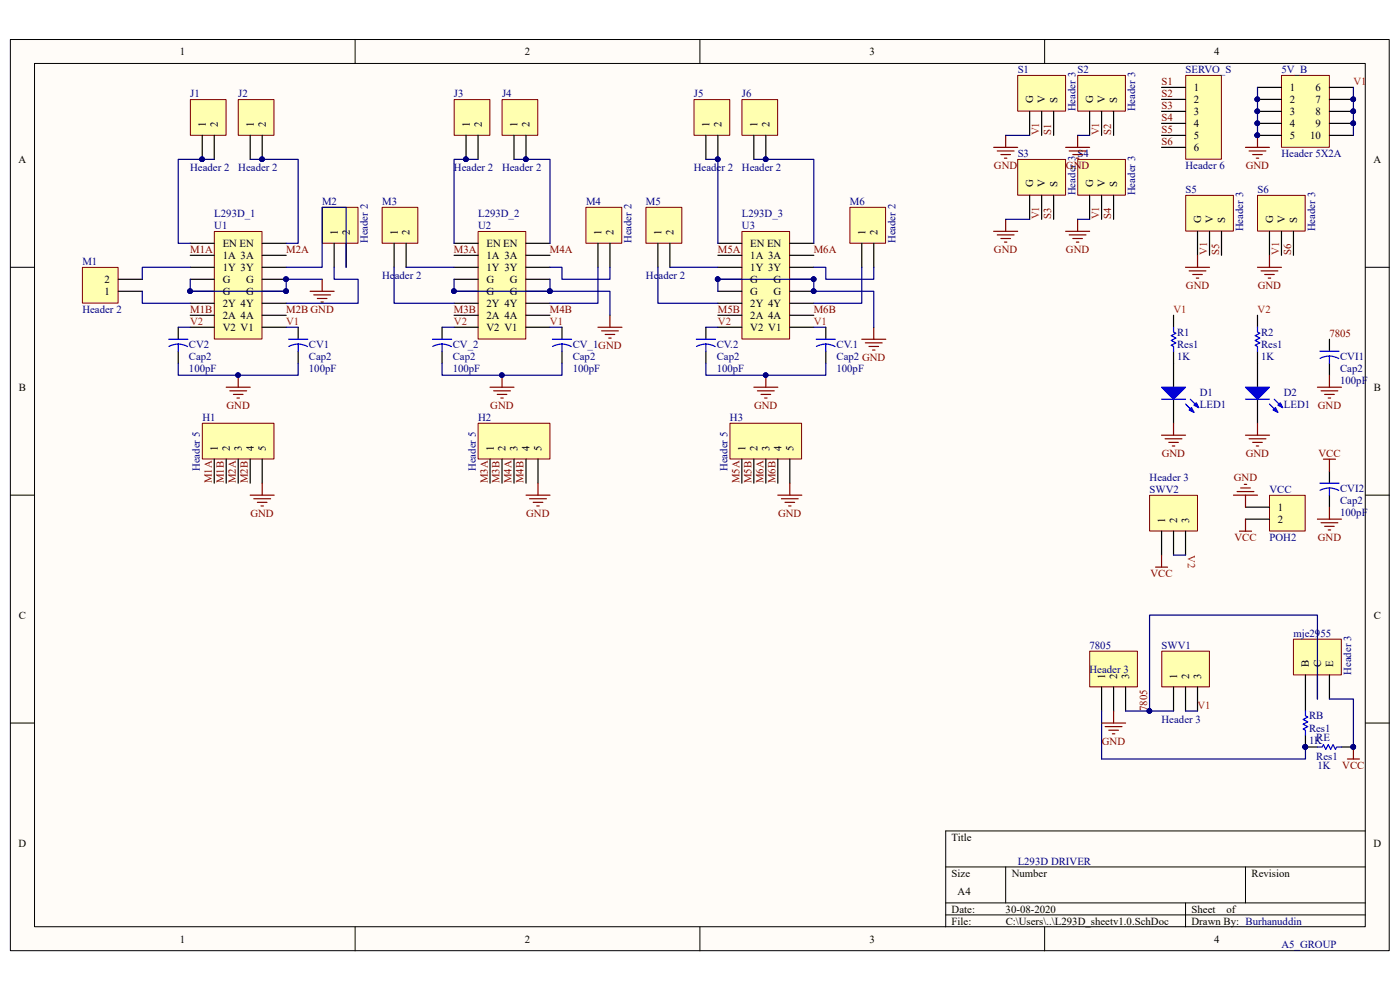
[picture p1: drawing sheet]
<svg xmlns="http://www.w3.org/2000/svg" width="297mm" height="210mm" viewBox="0 0 297 210" stroke-linecap="round" stroke-linejoin="round" font-family="sans-serif">
<path d="M2.2 8.4h292.5v193.3h-292.5z" fill="#fffcf8"/>
<path d="M2.2 8.4h292.5v193.3h-292.5z" fill="none" stroke="#000" stroke-width=".21"/>
<path d="M7.4 13.5h282.2v183.1h-282.2z" fill="#fffcf8"/>
<g fill="none" stroke="#000" stroke-width=".21">
<path d="M7.3 13.5h282.3v183.1h-282.3zM75.3 8.4v5.1M148.5 8.4v5.1M221.6 8.4v5.1M2.2 56.7h5.1M289.7 56.7h5.1M2.2 105h5.1M289.7 105h5.1M2.2 153.4h5.1M289.7 153.4h5.1M289.7 176.3h-89.1v20.3M75.3 196.6v5.1"/>
<path d="M148.5 196.6v5.1M200.6 183.9h89.1M200.6 191.5h89.1M200.6 194.1h89.1M213.4 183.9v7.6M221.6 196.6v5.1M251.5 191.5v5.1M264.2 183.9v7.6"/>
</g>
<path d="M45.5 49.1h10.1v22.8h-10.1z" fill="#ffffb0"/>
<path d="M45.5 49.1h10.1v22.8h-10.1z" fill="none" stroke="#800000" stroke-width=".21"/>
<g fill="none" stroke="#000" stroke-width=".25">
<path d="M40.4 51.6h5.1M40.4 54.2h5.1M40.4 56.7h5.1M40.4 59.2h5.1M55.6 51.6h5.1M55.6 54.2h5.1M55.6 56.7h5.1M55.6 59.2h5.1M40.4 61.8h5.1M40.4 64.3h5.1M40.4 66.9h5.1M40.4 69.4h5.1"/>
<path d="M55.6 61.8h5.1M55.6 64.3h5.1M55.6 66.9h5.1M55.6 69.4h5.1M249 77.1v5M249 84.7v5.1"/>
</g>
<g fill="#000080" stroke="#000080" stroke-width=".21">
<circle cx="40.3" cy="61.8" r=".49"/>
<circle cx="60.7" cy="59.2" r=".49"/>
<circle cx="60.7" cy="61.8" r=".49"/>
</g>
<path d="M246.4 82.1h5.1l-2.5 2.6z" fill="#00f"/>
<path d="M246.4 82.1h5.1l-2.5 2.6zM251.5 85.7l1.8 1.8M252.5 84.7l1.8 1.8" fill="none" stroke="#00f" stroke-width=".25"/>
<path d="M252.3 87l.5-.5 .5 1z" fill="#00f"/>
<path d="M252.3 87l.5-.5 .5 1z" fill="none" stroke="#00f" stroke-width=".25"/>
<path d="M253.8 85.5l.5 1-1-.5z" fill="#00f"/>
<path d="M246.4 84.7h5.1M253.8 85.5l.5 1-1-.5z" fill="none" stroke="#00f" stroke-width=".25"/>
<path d="M266.8 77.1v5M266.8 84.7v5.1" fill="none" stroke="#000" stroke-width=".25"/>
<path d="M264.2 82.1h5.1l-2.5 2.6z" fill="#00f"/>
<path d="M264.2 82.1h5.1l-2.5 2.6zM269.3 85.7l1.8 1.8M270.3 84.7l1.8 1.8" fill="none" stroke="#00f" stroke-width=".25"/>
<path d="M270.1 87l.5-.5 .5 1z" fill="#00f"/>
<path d="M270.1 87l.5-.5 .5 1z" fill="none" stroke="#00f" stroke-width=".25"/>
<path d="M271.1 86l.5-.5 .5 1z" fill="#00f"/>
<path d="M249 69.4v1l.5 .3-1 .5 1 .5-1 .5 1 .5-1 .5 .5 .3v1M266.8 69.4v1l.5 .3-1 .5 1 .5-1 .5 1 .5-1 .5 .5 .3v1M264.2 84.7h5.1M271.1 86l.5-.5 .5 1zM280 102.5h4.1M282 103.5l.9 .1 1.1 .4M282 103.5l-.8 .1-1.1 .4M282 103.5v1.5" fill="none" stroke="#00f" stroke-width=".25"/>
<path d="M249 66.9v2.5M249 74.5v2.6M266.8 66.9v2.5M266.8 74.5v2.6M282 100v2.5M282 105v2.6" fill="none" stroke="#000" stroke-width=".25"/>
<path d="M101.5 49.1h10v22.8h-10z" fill="#ffffb0"/>
<path d="M101.4 49.1h10.1v22.8h-10.1z" fill="none" stroke="#800000" stroke-width=".21"/>
<g fill="none" stroke="#000" stroke-width=".25">
<path d="M96.3 51.6h5.1M96.3 54.2h5.1M96.3 56.7h5.1M96.3 59.2h5.1M111.6 51.6h5.1M111.6 54.2h5.1M111.6 56.7h5.1M111.6 59.2h5.1M96.3 61.8h5.1M96.3 64.3h5.1M96.3 66.9h5.1M96.3 69.4h5.1"/>
<path d="M111.6 61.8h5.1M111.6 64.3h5.1M111.6 66.9h5.1M111.6 69.4h5.1"/>
</g>
<g fill="#000080" stroke="#000080" stroke-width=".21">
<circle cx="96.3" cy="61.8" r=".49"/>
<circle cx="116.6" cy="61.8" r=".49"/>
</g>
<path d="M157.4 49.1h10.1v22.8h-10.1z" fill="#ffffb0"/>
<path d="M157.4 49.1h10.1v22.8h-10.1z" fill="none" stroke="#800000" stroke-width=".21"/>
<g fill="none" stroke="#000" stroke-width=".25">
<path d="M152.3 51.6h5.1M152.3 54.2h5.1M152.3 56.7h5.1M152.3 59.2h5.1M167.6 51.6h5M167.6 54.2h5M167.6 56.7h5M167.6 59.2h5M152.3 61.8h5.1M152.3 64.3h5.1M152.3 66.9h5.1M152.3 69.4h5.1"/>
<path d="M167.6 61.8h5M167.6 64.3h5M167.6 66.9h5M167.6 69.4h5"/>
</g>
<g fill="#000080" stroke="#000080" stroke-width=".21">
<circle cx="152.3" cy="59.2" r=".49"/>
<circle cx="172.6" cy="59.2" r=".49"/>
<circle cx="172.6" cy="61.8" r=".49"/>
</g>
<path d="M269.4 105.1h7.5v7.5h-7.5z" fill="#ffffb0"/>
<path d="M269.3 105.1h7.6v7.5h-7.6z" fill="none" stroke="#800000" stroke-width=".21"/>
<g fill="none" stroke="#000" stroke-width=".25">
<path d="M37.8 69.4v2.6M37.8 74.5v2.6M63.3 69.4v2.6M63.3 74.5v2.6M93.8 69.4v2.6M93.8 74.5v2.6M119.2 69.4v2.6M119.2 74.5v2.6M149.8 69.4v2.6M149.8 74.5v2.6M175.2 69.4v2.6M175.2 74.5v2.6"/>
<path d="M282 72v2.5M282 77.1v2.5M264.2 107.6h5.1M264.2 110.1h5.1"/>
</g>
<g fill="none" stroke="#00f" stroke-width=".25">
<path d="M35.8 72h4.1M37.8 73v1.5M37.8 73l1.2 .2 .8 .3M37.8 73l-.8 .1-1.2 .4M61.2 72h4.1M63.3 73v1.5M63.3 73l1.2 .2 .7 .3M63.3 73l-.9 .1-1.1 .4M91.7 72h4.1M93.8 73v1.5M93.8 73l1.2 .2 .8 .3M93.8 73l-.9 .1-1.1 .4"/>
<path d="M117.2 72h4.1M119.2 73v1.5M119.2 73l1.2 .2 .8 .3M119.2 73l-.8 .1-1.2 .4M147.7 72h4.1M147.8 73.5l1.1-.4 .9-.1 1.2 .2 .7 .3M149.8 73v1.5M173.2 72h4M175.2 73l1.2 .2 .8 .3M175.2 73l-.8 .1-1.2 .4M175.2 73v1.5M280 74.5h4.1"/>
<path d="M282 75.5l.9 .1 1.1 .5M282 75.5l-.8 .1-1.1 .4M282 75.5v1.6"/>
</g>
<path d="M43 89.8h15.1v7.6h-15.1z" fill="#ffffb0"/>
<path d="M42.9 89.8h15.2v7.6h-15.2z" fill="none" stroke="#800000" stroke-width=".21"/>
<path d="M45.5 97.4v5.1M48 97.4v5.1M50.5 97.4v5.1M53.1 97.4v5.1M55.6 97.4v5.1" fill="none" stroke="#000" stroke-width=".25"/>
<path d="M101.5 89.8h15.2v7.6h-15.2z" fill="#ffffb0"/>
<path d="M101.4 89.8h15.3v7.6h-15.3z" fill="none" stroke="#800000" stroke-width=".21"/>
<path d="M104 97.4v5.1M106.5 97.4v5.1M109 97.4v5.1M111.6 97.4v5.1M114.1 97.4v5.1" fill="none" stroke="#000" stroke-width=".25"/>
<path d="M154.9 89.8h15.2v7.6h-15.2z" fill="#ffffb0"/>
<path d="M154.9 89.8h15.2v7.6h-15.2z" fill="none" stroke="#800000" stroke-width=".21"/>
<path d="M157.4 97.4v5.1M159.9 97.4v5.1M162.5 97.4v5.1M165 97.4v5.1M167.6 97.4v5.1" fill="none" stroke="#000" stroke-width=".25"/>
<path d="M17.5 56.8h7.6v7.5h-7.6z" fill="#ffffb0"/>
<path d="M17.5 56.7h7.6v7.6h-7.6z" fill="none" stroke="#800000" stroke-width=".21"/>
<path d="M25.1 59.2h5.1M25.1 61.8h5.1" fill="none" stroke="#000" stroke-width=".25"/>
<path d="M68.4 44h7.5v7.6h-7.5z" fill="#ffffb0"/>
<path d="M68.4 44h7.5v7.6h-7.5z" fill="none" stroke="#800000" stroke-width=".21"/>
<path d="M70.9 51.6v5.1M73.4 51.6v5.1" fill="none" stroke="#000" stroke-width=".25"/>
<path d="M81.1 44h7.5v7.6h-7.5z" fill="#ffffb0"/>
<path d="M81.1 44h7.5v7.6h-7.5z" fill="none" stroke="#800000" stroke-width=".21"/>
<path d="M83.6 51.6v5.1M86.2 51.6v5.1" fill="none" stroke="#000" stroke-width=".25"/>
<path d="M124.3 44h7.6v7.6h-7.6z" fill="#ffffb0"/>
<path d="M124.3 44h7.6v7.6h-7.6z" fill="none" stroke="#800000" stroke-width=".21"/>
<path d="M126.9 51.6v5.1M129.4 51.6v5.1" fill="none" stroke="#000" stroke-width=".25"/>
<path d="M137.1 44h7.6v7.6h-7.6z" fill="#ffffb0"/>
<path d="M137 44h7.7v7.6h-7.7z" fill="none" stroke="#800000" stroke-width=".21"/>
<path d="M139.6 51.6v5.1M142.1 51.6v5.1" fill="none" stroke="#000" stroke-width=".25"/>
<path d="M180.3 44h7.6v7.6h-7.6z" fill="#ffffb0"/>
<path d="M180.3 44h7.6v7.6h-7.6z" fill="none" stroke="#800000" stroke-width=".21"/>
<path d="M182.8 51.6v5.1M185.4 51.6v5.1" fill="none" stroke="#000" stroke-width=".25"/>
<path d="M231.2 138.2h10.1v7.5h-10.1z" fill="#ffffb0"/>
<path d="M231.2 138.1h10.1v7.6h-10.1z" fill="none" stroke="#800000" stroke-width=".21"/>
<path d="M233.7 145.7v5.1M236.2 145.7v5.1M238.8 145.7v5.1" fill="none" stroke="#000" stroke-width=".25"/>
<path d="M246.5 138.2h10.1v7.5h-10.1z" fill="#ffffb0"/>
<path d="M246.5 138.1h10.1v7.6h-10.1z" fill="none" stroke="#800000" stroke-width=".21"/>
<path d="M249 145.7v5.1M251.5 145.7v5.1M254.1 145.7v5.1" fill="none" stroke="#000" stroke-width=".25"/>
<path d="M243.9 105.1h10.1v7.5h-10.1z" fill="#ffffb0"/>
<path d="M243.9 105.1h10.1v7.5h-10.1z" fill="none" stroke="#800000" stroke-width=".21"/>
<path d="M246.4 112.7v5.1M249 112.7v5.1M251.5 112.7v5.1" fill="none" stroke="#000" stroke-width=".25"/>
<g fill="none" stroke="#000080" stroke-width=".25">
<path d="M40.4 59.2v2.6h20.3v-2.6h7.6M40.4 56.7h-10.2v2.5M60.7 56.7h7.6v-12.7h5.1v12.7M70.9 56.7v2.5h5.1v5.1h-15.3M83.6 56.7v7.6h12.7M86.2 56.7h10.1M116.7 56.7h2.5v2.5h10.2v-2.5M116.7 59.2v2.6M126.9 56.7v7.6h-10.2M139.6 56.7v7.6h12.7M142.1 56.7h10.2M172.6 56.7h2.6v2.5h10.2v-2.5"/>
<path d="M182.8 56.7v7.6h-10.2M30.2 61.8v2.5h10.2M37.8 77.1v2.5h25.5v-2.5M37.8 69.4h2.6M60.7 69.4h2.6M93.8 77.1v2.5h25.4v-2.5M93.8 69.4h2.5M116.7 69.4h2.5M149.8 77.1v2.5h25.4v-2.5M149.8 69.4h2.5M172.6 69.4h2.6M249 117.8h2.5"/>
<path d="M233.7 150.8v10.2M238.8 150.8h10.2M251.5 150.8h2.6"/>
</g>
<g fill="#000080" stroke="#000080" stroke-width=".21">
<circle cx="243.8" cy="150.8" r=".49"/>
<circle cx="162.4" cy="79.6" r=".49"/>
<circle cx="106.5" cy="79.6" r=".49"/>
<circle cx="50.5" cy="79.6" r=".49"/>
<circle cx="40.3" cy="61.8" r=".49"/>
<circle cx="60.7" cy="61.8" r=".49"/>
<circle cx="60.7" cy="59.2" r=".49"/>
<circle cx="116.6" cy="61.8" r=".49"/>
<circle cx="266.7" cy="28.7" r=".49"/>
</g>
<g fill="none" stroke="#800000" stroke-width=".25">
<path d="M264.2 31.3h5.1M265 32h3.6M265.8 32.8h2M266.5 33.6h.5M266.8 28.7v2.6M68.3 59.2v2.6M50.5 79.6v2.5M65.8 61.8h5.1M66.6 62.6h3.5M67.3 63.3h2.1M68.1 64.1h.5M106.5 79.6v2.5"/>
<path d="M126.9 69.4h5M127.6 70.2h3.6M128.4 71h2M129.1 71.7h.6M129.4 66.9v2.5M162.5 79.6v2.5M182.8 72h5.1M183.6 72.7h3.6M184.4 73.5h2M185.1 74.3h.5M185.4 69.4v2.6M282 79.6v2.5"/>
<path d="M48 82.1h5.1M48.8 82.9h3.5M49.5 83.7h2.1M50.3 84.4h.5M104 82.1h5M104.7 82.9h3.6M105.5 83.7h2M106.3 84.4h.5M159.9 82.1h5.1M160.7 82.9h3.6M161.5 83.7h2M162.2 84.4h.5"/>
<path d="M246.4 92.3h5.1M247.2 93.1h3.5M248 93.8h2M248.7 94.6h.5M249 89.8v2.5M264.2 92.3h5.1M265 93.1h3.6M265.8 93.8h2M266.5 94.6h.5M266.8 89.8v2.5M279.5 82.1h5.1M280.3 82.9h3.5"/>
<path d="M281 83.7h2.1M281.8 84.4h.5M53.1 105h5.1M53.8 105.8h3.6M54.6 106.6h2M55.4 107.3h.5M55.6 102.5v2.5M111.6 105h5.1M112.4 105.8h3.5M113.1 106.6h2.1M113.9 107.3h.5M114.1 102.5v2.5"/>
<path d="M165 105h5.1M165.8 105.8h3.5M166.5 106.6h2.1M167.3 107.3h.5M167.6 102.5v2.5M279.5 110.1h5.1M280.3 110.9h3.5M281 111.7h2.1M281.8 112.4h.5M282 107.6v2.5M233.7 153.4h5.1M234.5 154.1h3.5"/>
<path d="M235.2 154.9h2.1M236 155.7h.5M236.2 150.8v2.6"/>
</g>
<path d="M40.4 21.2h7.6v7.5h-7.6z" fill="#ffffb0"/>
<path d="M40.4 21.1h7.6v7.6h-7.6z" fill="none" stroke="#800000" stroke-width=".21"/>
<path d="M42.9 28.7v5.1M45.5 28.7v5.1" fill="none" stroke="#000" stroke-width=".25"/>
<circle cx="42.9" cy="33.8" r=".49" fill="#000080" stroke="#000080" stroke-width=".21"/>
<path d="M50.6 21.2h7.5v7.5h-7.5z" fill="#ffffb0"/>
<path d="M50.5 21.1h7.6v7.6h-7.6z" fill="none" stroke="#800000" stroke-width=".21"/>
<path d="M53.1 28.7v5.1M55.6 28.7v5.1" fill="none" stroke="#000" stroke-width=".25"/>
<circle cx="55.6" cy="33.8" r=".49" fill="#000080" stroke="#000080" stroke-width=".21"/>
<path d="M96.4 21.2h7.5v7.5h-7.5z" fill="#ffffb0"/>
<path d="M96.4 21.1h7.5v7.6h-7.5z" fill="none" stroke="#800000" stroke-width=".21"/>
<path d="M98.9 28.7v5.1M101.4 28.7v5.1" fill="none" stroke="#000" stroke-width=".25"/>
<circle cx="98.8" cy="33.8" r=".49" fill="#000080" stroke="#000080" stroke-width=".21"/>
<path d="M106.6 21.2h7.5v7.5h-7.5z" fill="#ffffb0"/>
<path d="M106.5 21.1h7.6v7.6h-7.6z" fill="none" stroke="#800000" stroke-width=".21"/>
<path d="M109 28.7v5.1M111.6 28.7v5.1" fill="none" stroke="#000" stroke-width=".25"/>
<circle cx="111.6" cy="33.8" r=".49" fill="#000080" stroke="#000080" stroke-width=".21"/>
<path d="M147.3 21.2h7.5v7.5h-7.5z" fill="#ffffb0"/>
<path d="M147.2 21.1h7.6v7.6h-7.6z" fill="none" stroke="#800000" stroke-width=".21"/>
<path d="M149.8 28.7v5.1M152.3 28.7v5.1" fill="none" stroke="#000" stroke-width=".25"/>
<circle cx="152.3" cy="33.8" r=".49" fill="#000080" stroke="#000080" stroke-width=".21"/>
<path d="M157.4 21.2h7.6v7.5h-7.6z" fill="#ffffb0"/>
<path d="M157.4 21.1h7.6v7.6h-7.6z" fill="none" stroke="#800000" stroke-width=".21"/>
<path d="M159.9 28.7v5.1M162.5 28.7v5.1" fill="none" stroke="#000" stroke-width=".25"/>
<g fill="#000080" stroke="#000080" stroke-width=".21">
<circle cx="162.4" cy="33.8" r=".49"/>
<circle cx="42.9" cy="33.8" r=".49"/>
<circle cx="55.6" cy="33.8" r=".49"/>
<circle cx="98.8" cy="33.8" r=".49"/>
<circle cx="111.6" cy="33.8" r=".49"/>
<circle cx="152.3" cy="33.8" r=".49"/>
</g>
<path d="M45.5 33.8h-7.7v17.8h2.6M53.1 33.8h10.2v17.8h-2.6M101.4 33.8h-5.1v17.8M109 33.8h7.7v17.8M149.8 33.8h2.5v17.8M159.9 33.8h12.7v17.8" fill="none" stroke="#000080" stroke-width=".25"/>
<path d="M274.4 135.6h10.2v7.6h-10.2z" fill="#ffffb0"/>
<path d="M274.4 135.6h10.2v7.6h-10.2z" fill="none" stroke="#800000" stroke-width=".21"/>
<path d="M277 143.2v7.6M277 155.9v2.6h2.5M279.5 143.2v5.1M282 143.2v5.1M284.6 158.5h2.5" fill="none" stroke="#000" stroke-width=".25"/>
<g fill="#000080" stroke="#000080" stroke-width=".21">
<circle cx="276.9" cy="158.4" r=".49"/>
<circle cx="287.1" cy="158.4" r=".49"/>
<circle cx="243.8" cy="150.8" r=".49"/>
</g>
<path d="M277 150.8v1.1l.5 .2-1.1 .5 1.1 .5-1.1 .5 1.1 .5-1.1 .6 .6 .2v1M279.5 158.5h1l.3-.5 .5 1 .5-1 .5 1 .5-1 .5 1 .3-.5h1" fill="none" stroke="#00f" stroke-width=".25"/>
<g fill="none" stroke="#800000" stroke-width=".25">
<path d="M280.8 97.4h2.5M282 97.4v2.6M246.4 117.8v2.5M261.7 105h5.1M262.5 104.3h3.5M263 112.7h2.5M263.2 103.5h2.1M264 102.8h.5M264.2 105v2.6M264.2 110.1v2.6M245.2 120.3h2.5M287.1 158.5v2.5"/>
<path d="M285.9 161h2.5"/>
</g>
<path d="M277 158.5v2.5h-43.3M279.5 148.3v-17.8h-35.6v20.3M282 148.3h5.1v10.2" fill="none" stroke="#000080" stroke-width=".25"/>
<path d="M215.9 16h10.2v7.6h-10.2z" fill="#ffffb0"/>
<path d="M215.9 16h10.2v7.6h-10.2z" fill="none" stroke="#800000" stroke-width=".21"/>
<path d="M218.4 23.6v5.1M221 23.6v5.1M223.5 23.6v5.1" fill="none" stroke="#000" stroke-width=".25"/>
<path d="M228.7 16h10.1v7.6h-10.1z" fill="#ffffb0"/>
<path d="M228.6 16h10.2v7.6h-10.2z" fill="none" stroke="#800000" stroke-width=".21"/>
<path d="M231.2 23.6v5.1M233.7 23.6v5.1M236.2 23.6v5.1" fill="none" stroke="#000" stroke-width=".25"/>
<path d="M215.9 33.9h10.2v7.5h-10.2z" fill="#ffffb0"/>
<path d="M215.9 33.8h10.2v7.6h-10.2z" fill="none" stroke="#800000" stroke-width=".21"/>
<path d="M218.4 41.4v5.1M221 41.4v5.1M223.5 41.4v5.1" fill="none" stroke="#000" stroke-width=".25"/>
<path d="M228.7 33.9h10.1v7.5h-10.1z" fill="#ffffb0"/>
<path d="M228.6 33.8h10.2v7.6h-10.2z" fill="none" stroke="#800000" stroke-width=".21"/>
<path d="M231.2 41.4v5.1M233.7 41.4v5.1M236.2 41.4v5.1" fill="none" stroke="#000" stroke-width=".25"/>
<g fill="none" stroke="#800000" stroke-width=".25">
<path d="M210.8 31.3h5.1M211.6 32h3.5M212.3 32.8h2.1M213.1 33.6h.5M213.4 28.7v2.6M226.1 31.3h5.1M226.8 32h3.6M227.6 32.8h2M228.4 33.6h.5M228.6 28.7v2.6M210.8 49.1h5.1M211.6 49.8h3.5"/>
<path d="M212.3 50.6h2.1M213.1 51.4h.5M213.4 46.5v2.6M226.1 49.1h5.1M226.8 49.8h3.6M227.6 50.6h2M228.4 51.4h.5M228.6 46.5v2.6"/>
</g>
<path d="M213.4 28.7h5M228.6 28.7h2.6M213.4 46.5h5M228.6 46.5h2.6" fill="none" stroke="#000080" stroke-width=".25"/>
<path d="M271.9 16h10.1v15.2h-10.1z" fill="#ffffb0"/>
<path d="M271.9 16h10.1v15.2h-10.1z" fill="none" stroke="#800000" stroke-width=".21"/>
<path d="M266.8 18.5h5.1M282 18.5h5.1M266.8 21.1h5.1M266.8 23.6h5.1M266.8 26.2h5.1M266.8 28.7h5.1M282 21.1h5.1M282 23.6h5.1M282 26.2h5.1M282 28.7h5.1" fill="none" stroke="#000" stroke-width=".25"/>
<g fill="#000080" stroke="#000080" stroke-width=".21">
<circle cx="266.7" cy="21.1" r=".49"/>
<circle cx="266.7" cy="23.6" r=".49"/>
<circle cx="266.7" cy="26.2" r=".49"/>
<circle cx="266.7" cy="28.7" r=".49"/>
<circle cx="287.1" cy="21.1" r=".49"/>
<circle cx="287.1" cy="23.6" r=".49"/>
<circle cx="287.1" cy="26.2" r=".49"/>
</g>
<path d="M266.8 18.5v10.2M287.1 18.5v10.2" fill="none" stroke="#000080" stroke-width=".25"/>
<path d="M251.6 41.5h10.1v7.5h-10.1z" fill="#ffffb0"/>
<path d="M251.5 41.4h10.2v7.6h-10.2z" fill="none" stroke="#800000" stroke-width=".21"/>
<path d="M254.1 49.1v5.1M256.6 49.1v5.1M259.1 49.1v5.1" fill="none" stroke="#000" stroke-width=".25"/>
<path d="M266.8 41.5h10.1v7.5h-10.1z" fill="#ffffb0"/>
<path d="M266.8 41.4h10.1v7.6h-10.1z" fill="none" stroke="#800000" stroke-width=".21"/>
<path d="M269.3 49.1v5.1M271.9 49.1v5.1M274.4 49.1v5.1" fill="none" stroke="#000" stroke-width=".25"/>
<path d="M251.6 16h7.5v17.8h-7.5z" fill="#ffffb0"/>
<path d="M251.5 16h7.6v17.8h-7.6z" fill="none" stroke="#800000" stroke-width=".21"/>
<path d="M246.4 18.5h5.1M246.4 21.1h5.1M246.4 23.6h5.1M246.4 26.2h5.1M246.4 28.7h5.1M246.4 31.3h5.1" fill="none" stroke="#000" stroke-width=".25"/>
<path d="M251.5 56.7h5.1M252.3 57.5h3.5M253 58.2h2.1M253.8 59h.5M254.1 54.2v2.5M266.8 56.7h5.1M267.5 57.5h3.6M268.3 58.2h2M269.1 59h.5M269.3 54.2v2.5" fill="none" stroke="#800000" stroke-width=".25"/>
<path d="M96.3 59.2v2.6h33.1v5.1M152.3 61.8v-2.6h20.3v2.6h12.8v7.6" fill="none" stroke="#000080" stroke-width=".25"/>
<g fill="#000080" stroke="#000080" stroke-width=".21">
<circle cx="172.6" cy="61.8" r=".49"/>
<circle cx="172.6" cy="59.2" r=".49"/>
<circle cx="152.3" cy="59.2" r=".49"/>
<circle cx="116.6" cy="61.8" r=".49"/>
<circle cx="96.3" cy="61.8" r=".49"/>
</g>
<g font-size="2.3">
<text x="38.2" y="11.7">1</text>
<text x="111.3" y="11.7">2</text>
<text x="184.5" y="11.7">3</text>
<text x="257.6" y="11.7">4</text>
<text x="219.2" y="21.8" transform="rotate(-90 219.2 21.8)">G</text>
<text x="221.7" y="21.8" transform="rotate(-90 221.7 21.8)">V</text>
<text x="224.3" y="21.8" transform="rotate(-90 224.3 21.8)">S</text>
<text x="231.9" y="21.8" transform="rotate(-90 231.9 21.8)">G</text>
<text x="234.5" y="21.8" transform="rotate(-90 234.5 21.8)">V</text>
<text x="237" y="21.8" transform="rotate(-90 237 21.8)">S</text>
<text x="253.3" y="19.3">1</text>
<text x="253.3" y="21.8">2</text>
<text x="273.6" y="19.3">1</text>
<text x="273.6" y="21.8">2</text>
<text x="279.1" y="19.3">6</text>
<text x="279.1" y="21.8">7</text>
<text x="43.7" y="26.9" transform="rotate(-90 43.7 26.9)">1</text>
<text x="46.2" y="26.9" transform="rotate(-90 46.2 26.9)">2</text>
<text x="53.8" y="26.9" transform="rotate(-90 53.8 26.9)">1</text>
<text x="56.4" y="26.9" transform="rotate(-90 56.4 26.9)">2</text>
<text x="99.7" y="26.9" transform="rotate(-90 99.7 26.9)">1</text>
<text x="102.2" y="26.9" transform="rotate(-90 102.2 26.9)">2</text>
<text x="109.8" y="26.9" transform="rotate(-90 109.8 26.9)">1</text>
<text x="112.4" y="26.9" transform="rotate(-90 112.4 26.9)">2</text>
<text x="150.5" y="26.9" transform="rotate(-90 150.5 26.9)">1</text>
<text x="153.1" y="26.9" transform="rotate(-90 153.1 26.9)">2</text>
<text x="160.7" y="26.9" transform="rotate(-90 160.7 26.9)">1</text>
<text x="163.2" y="26.9" transform="rotate(-90 163.2 26.9)">2</text>
<text x="253.3" y="24.4">3</text>
<text x="253.3" y="27">4</text>
<text x="253.3" y="29.5">5</text>
<text x="273.6" y="24.4">3</text>
<text x="273.6" y="27">4</text>
<text x="273.6" y="29.5">5</text>
<text x="278" y="29.5">10</text>
<text x="279.1" y="24.4">8</text>
<text x="279.1" y="27">9</text>
<text x="3.9" y="34.6">A</text>
<text x="253.3" y="32">6</text>
<text x="291.4" y="34.6">A</text>
<text x="219.2" y="39.7" transform="rotate(-90 219.2 39.7)">G</text>
<text x="221.7" y="39.7" transform="rotate(-90 221.7 39.7)">V</text>
<text x="224.3" y="39.7" transform="rotate(-90 224.3 39.7)">S</text>
<text x="231.9" y="39.7" transform="rotate(-90 231.9 39.7)">G</text>
<text x="234.5" y="39.7" transform="rotate(-90 234.5 39.7)">V</text>
<text x="237" y="39.7" transform="rotate(-90 237 39.7)">S</text>
<text x="254.8" y="47.3" transform="rotate(-90 254.8 47.3)">G</text>
<text x="257.4" y="47.3" transform="rotate(-90 257.4 47.3)">V</text>
<text x="259.9" y="47.3" transform="rotate(-90 259.9 47.3)">S</text>
<text x="270.1" y="47.3" transform="rotate(-90 270.1 47.3)">G</text>
<text x="272.6" y="47.3" transform="rotate(-90 272.6 47.3)">V</text>
<text x="275.2" y="47.3" transform="rotate(-90 275.2 47.3)">S</text>
<text x="47.2" y="52.4">EN EN</text>
<text x="71.7" y="49.8" transform="rotate(-90 71.7 49.8)">1</text>
<text x="74.2" y="49.8" transform="rotate(-90 74.2 49.8)">2</text>
<text x="84.4" y="49.8" transform="rotate(-90 84.4 49.8)">1</text>
<text x="86.9" y="49.8" transform="rotate(-90 86.9 49.8)">2</text>
<text x="103.2" y="52.4">EN EN</text>
<text x="127.6" y="49.8" transform="rotate(-90 127.6 49.8)">1</text>
<text x="130.2" y="49.8" transform="rotate(-90 130.2 49.8)">2</text>
<text x="140.3" y="49.8" transform="rotate(-90 140.3 49.8)">1</text>
<text x="142.9" y="49.8" transform="rotate(-90 142.9 49.8)">2</text>
<text x="159.2" y="52.4">EN EN</text>
<text x="183.6" y="49.8" transform="rotate(-90 183.6 49.8)">1</text>
<text x="186.1" y="49.8" transform="rotate(-90 186.1 49.8)">2</text>
<text x="47.2" y="54.9">1A 3A</text>
<text x="47.2" y="57.5">1Y 3Y</text>
<text x="103.2" y="54.9">1A 3A</text>
<text x="103.2" y="57.5">1Y 3Y</text>
<text x="159.2" y="54.9">1A 3A</text>
<text x="159.2" y="57.5">1Y 3Y</text>
<text x="22.2" y="62.6">1</text>
<text x="22.2" y="60">2</text>
<text x="47.2" y="60">G</text>
<text x="47.2" y="62.6">G</text>
<text x="47.2" y="65.1">2Y 4Y</text>
<text x="52.2" y="60">G</text>
<text x="52.2" y="62.6">G</text>
<text x="103.2" y="60">G</text>
<text x="103.2" y="62.6">G</text>
<text x="103.2" y="65.1">2Y 4Y</text>
<text x="108.2" y="60">G</text>
<text x="108.2" y="62.6">G</text>
<text x="159.2" y="60">G</text>
<text x="159.2" y="62.6">G</text>
<text x="159.2" y="65.1">2Y 4Y</text>
<text x="164.1" y="60">G</text>
<text x="164.1" y="62.6">G</text>
<text x="47.2" y="67.6">2A 4A</text>
<text x="47.2" y="70.2">V2 V1</text>
<text x="103.2" y="67.6">2A 4A</text>
<text x="103.2" y="70.2">V2 V1</text>
<text x="159.2" y="67.6">2A 4A</text>
<text x="159.2" y="70.2">V2 V1</text>
<text x="4" y="82.9">B</text>
<text x="291.5" y="82.9">B</text>
<text x="46.2" y="95.6" transform="rotate(-90 46.2 95.6)">1</text>
<text x="48.8" y="95.6" transform="rotate(-90 48.8 95.6)">2</text>
<text x="51.3" y="95.6" transform="rotate(-90 51.3 95.6)">3</text>
<text x="53.8" y="95.6" transform="rotate(-90 53.8 95.6)">4</text>
<text x="56.4" y="95.6" transform="rotate(-90 56.4 95.6)">5</text>
<text x="104.7" y="95.6" transform="rotate(-90 104.7 95.6)">1</text>
<text x="107.3" y="95.6" transform="rotate(-90 107.3 95.6)">2</text>
<text x="109.8" y="95.6" transform="rotate(-90 109.8 95.6)">3</text>
<text x="112.4" y="95.6" transform="rotate(-90 112.4 95.6)">4</text>
<text x="114.9" y="95.6" transform="rotate(-90 114.9 95.6)">5</text>
<text x="158.2" y="95.6" transform="rotate(-90 158.2 95.6)">1</text>
<text x="160.7" y="95.6" transform="rotate(-90 160.7 95.6)">2</text>
<text x="163.2" y="95.6" transform="rotate(-90 163.2 95.6)">3</text>
<text x="165.8" y="95.6" transform="rotate(-90 165.8 95.6)">4</text>
<text x="168.3" y="95.6" transform="rotate(-90 168.3 95.6)">5</text>
<text x="247.2" y="110.9" transform="rotate(-90 247.2 110.9)">1</text>
<text x="249.7" y="110.9" transform="rotate(-90 249.7 110.9)">2</text>
<text x="252.3" y="110.9" transform="rotate(-90 252.3 110.9)">3</text>
<text x="271.1" y="108.4">1</text>
<text x="271.1" y="110.9">2</text>
<text x="4" y="131.3">C</text>
<text x="291.5" y="131.3">C</text>
<text x="234.5" y="144" transform="rotate(-90 234.5 144)">1</text>
<text x="237" y="144" transform="rotate(-90 237 144)">2</text>
<text x="239.6" y="144" transform="rotate(-90 239.6 144)">3</text>
<text x="249.7" y="144" transform="rotate(-90 249.7 144)">1</text>
<text x="252.3" y="144" transform="rotate(-90 252.3 144)">2</text>
<text x="254.8" y="144" transform="rotate(-90 254.8 144)">3</text>
<text x="277.7" y="141.4" transform="rotate(-90 277.7 141.4)">B</text>
<text x="280.3" y="141.4" transform="rotate(-90 280.3 141.4)">C</text>
<text x="282.8" y="141.4" transform="rotate(-90 282.8 141.4)">E</text>
<text x="3.9" y="179.6">D</text>
<text x="201.9" y="178.3">Title</text>
<text x="291.4" y="179.6">D</text>
<text x="201.9" y="186">Size</text>
<text x="214.6" y="186">Number</text>
<text x="265.5" y="186">Revision</text>
<text x="203.2" y="189.8">A4</text>
<text x="201.9" y="193.6">Date:</text>
<text x="201.9" y="196.1">File:</text>
<text x="213.3" y="193.6">30-08-2020</text>
<text x="213.4" y="196.1">C:\Users\..\L293D_sheetv1.0.SchDoc</text>
<text x="252.8" y="193.6">Sheet</text>
<text x="252.8" y="196.1">Drawn By: Burhanuddin</text>
<text x="260.2" y="193.6">of</text>
<text x="38.2" y="199.9">1</text>
<text x="111.3" y="199.9">2</text>
<text x="184.5" y="199.9">3</text>
<text x="257.6" y="199.9">4</text>
</g>
<g font-size="2.3" fill="#000080">
<text x="215.9" y="15.5">S1</text>
<text x="228.6" y="15.5">S2</text>
<text x="251.5" y="15.5">SERVO_S</text>
<text x="271.9" y="15.5">5V_B</text>
<text x="40.3" y="20.6">J1</text>
<text x="50.5" y="20.6">J2</text>
<text x="96.3" y="20.6">J3</text>
<text x="106.5" y="20.6">J4</text>
<text x="147.2" y="20.6">J5</text>
<text x="157.4" y="20.6">J6</text>
<text x="228.1" y="23.6" transform="rotate(-90 228.1 23.6)">Header 3</text>
<text x="240.8" y="23.6" transform="rotate(-90 240.8 23.6)">Header 3</text>
<text x="215.9" y="33.3">S3</text>
<text x="228.6" y="33.3">S4</text>
<text x="251.5" y="35.9">Header 6</text>
<text x="271.9" y="33.3">Header 5X2A</text>
<text x="40.3" y="36.4">Header 2</text>
<text x="50.5" y="36.4">Header 2</text>
<text x="96.3" y="36.4">Header 2</text>
<text x="106.5" y="36.4">Header 2</text>
<text x="147.2" y="36.4">Header 2</text>
<text x="157.4" y="36.4">Header 2</text>
<text x="228.1" y="41.4" transform="rotate(-90 228.1 41.4)">Header 3</text>
<text x="240.8" y="41.4" transform="rotate(-90 240.8 41.4)">Header 3</text>
<text x="251.5" y="40.9">S5</text>
<text x="266.8" y="40.9">S6</text>
<text x="45.5" y="46">L293D_1</text>
<text x="68.3" y="43.5">M2</text>
<text x="81.1" y="43.5">M3</text>
<text x="101.4" y="46">L293D_2</text>
<text x="124.3" y="43.5">M4</text>
<text x="137" y="43.5">M5</text>
<text x="157.4" y="46">L293D_3</text>
<text x="180.3" y="43.5">M6</text>
<text x="45.5" y="48.6">U1</text>
<text x="78" y="51.6" transform="rotate(-90 78 51.6)">Header 2</text>
<text x="101.4" y="48.6">U2</text>
<text x="134" y="51.6" transform="rotate(-90 134 51.6)">Header 2</text>
<text x="157.4" y="48.6">U3</text>
<text x="189.9" y="51.6" transform="rotate(-90 189.9 51.6)">Header 2</text>
<text x="263.7" y="49.1" transform="rotate(-90 263.7 49.1)">Header 3</text>
<text x="279" y="49.1" transform="rotate(-90 279 49.1)">Header 3</text>
<text x="17.5" y="56.2">M1</text>
<text x="81.1" y="59.3">Header 2</text>
<text x="137" y="59.3">Header 2</text>
<text x="17.5" y="66.4">Header 2</text>
<text x="249.7" y="71.2">R1</text>
<text x="267.5" y="71.2">R2</text>
<text x="40.1" y="73.7">CV2</text>
<text x="40.1" y="76.3">Cap2</text>
<text x="65.5" y="73.7">CV1</text>
<text x="65.5" y="76.3">Cap2</text>
<text x="96.1" y="73.7">CV_2</text>
<text x="96.1" y="76.3">Cap2</text>
<text x="121.5" y="73.7">CV_1GND</text>
<text x="121.5" y="76.3">Cap2</text>
<text x="152.1" y="73.7">CV.2</text>
<text x="152.1" y="76.3">Cap2</text>
<text x="177.5" y="73.7">CV.1</text>
<text x="177.5" y="76.3">Cap2 GND</text>
<text x="249.7" y="76.3">1K</text>
<text x="249.7" y="73.7">Res1</text>
<text x="267.5" y="76.3">1K</text>
<text x="267.5" y="73.7">Res1</text>
<text x="284.3" y="76.3">CVI1</text>
<text x="40.1" y="78.9">100pF</text>
<text x="65.5" y="78.9">100pF</text>
<text x="96.1" y="78.9">100pF</text>
<text x="121.5" y="78.9">100pF</text>
<text x="152.1" y="78.9">100pF</text>
<text x="177.5" y="78.9">100pF</text>
<text x="254.6" y="83.9">D1</text>
<text x="272.4" y="83.9">D2</text>
<text x="284.3" y="81.4">100pF</text>
<text x="284.3" y="78.9">Cap2</text>
<text x="42.9" y="89.3">H1</text>
<text x="101.4" y="89.3">H2</text>
<text x="154.9" y="89.3">H3</text>
<text x="254.6" y="86.5">LED1</text>
<text x="272.4" y="86.5">LED1</text>
<text x="42.4" y="99.9" transform="rotate(-90 42.4 99.9)">Header 5</text>
<text x="100.9" y="99.9" transform="rotate(-90 100.9 99.9)">Header 5</text>
<text x="154.3" y="99.9" transform="rotate(-90 154.3 99.9)">Header 5</text>
<text x="243.9" y="102">Header 3</text>
<text x="243.9" y="104.6">SWV2</text>
<text x="269.3" y="104.6">VCC</text>
<text x="284.3" y="104.3">CVI2</text>
<text x="284.3" y="106.8">Cap2</text>
<text x="284.3" y="109.4">100pF</text>
<text x="269.3" y="114.7">POH2</text>
<text x="231.1" y="137.6">7805</text>
<text x="246.4" y="137.6">SWV1</text>
<text x="274.4" y="135.1">mje2955</text>
<text x="231.1" y="142.7">Header 3</text>
<text x="286.6" y="143.2" transform="rotate(-90 286.6 143.2)">Header 3</text>
<text x="246.4" y="153.4">Header 3</text>
<text x="277.7" y="152.6">RB</text>
<text x="277.7" y="155.2">Res1</text>
<text x="277.7" y="157.7">1K</text>
<text x="279.2" y="157.2">RE</text>
<text x="279.2" y="161.3">Res1</text>
<text x="279.5" y="163.1">1K</text>
<text x="215.9" y="183.4">L293D DRIVER</text>
<text x="271.9" y="201.2">A5_GROUP</text>
</g>
<g font-size="2.3" fill="#800000">
<text x="246.4" y="18">S1</text>
<text x="246.4" y="20.6">S2</text>
<text x="246.4" y="23.1">S3</text>
<text x="223" y="28.7" transform="rotate(-90 223 28.7)">S1</text>
<text x="235.8" y="28.7" transform="rotate(-90 235.8 28.7)">S2</text>
<text x="246.4" y="25.7">S4</text>
<text x="246.4" y="28.2">S5</text>
<text x="210.9" y="35.9">GND</text>
<text x="226.1" y="35.9">GND</text>
<text x="246.4" y="30.8">S6</text>
<text x="264.3" y="35.9">GND</text>
<text x="223" y="46.5" transform="rotate(-90 223 46.5)">S3</text>
<text x="235.8" y="46.5" transform="rotate(-90 235.8 46.5)">S4</text>
<text x="40.3" y="53.7">M1A</text>
<text x="60.7" y="53.7">M2A</text>
<text x="96.3" y="53.7">M3A</text>
<text x="116.7" y="53.7">M4A</text>
<text x="152.3" y="53.7">M5A</text>
<text x="172.6" y="53.7">M6A</text>
<text x="210.9" y="53.7">GND</text>
<text x="226.1" y="53.7">GND</text>
<text x="258.7" y="54.1" transform="rotate(-90 258.7 54.1)">S5</text>
<text x="273.9" y="54.1" transform="rotate(-90 273.9 54.1)">S6</text>
<text x="251.6" y="61.3">GND</text>
<text x="266.8" y="61.3">GND</text>
<text x="40.3" y="66.4">M1B</text>
<text x="60.7" y="66.4">M2B GND</text>
<text x="96.3" y="66.4">M3B</text>
<text x="116.7" y="66.4">M4B</text>
<text x="152.3" y="66.4">M5B</text>
<text x="172.6" y="66.4">M6B</text>
<text x="282" y="71.5">7805</text>
<text x="48" y="86.7">GND</text>
<text x="104" y="86.7">GND</text>
<text x="160" y="86.7">GND</text>
<text x="279.6" y="86.7">GND</text>
<text x="246.5" y="96.9">GND</text>
<text x="261.7" y="102">GND</text>
<text x="264.3" y="96.9">GND</text>
<text x="279.7" y="96.9">VCC</text>
<text x="45" y="102.5" transform="rotate(-90 45 102.5)">M1A</text>
<text x="47.5" y="102.5" transform="rotate(-90 47.5 102.5)">M1B</text>
<text x="50" y="102.5" transform="rotate(-90 50 102.5)">M2A</text>
<text x="52.6" y="102.5" transform="rotate(-90 52.6 102.5)">M2B</text>
<text x="103.5" y="102.5" transform="rotate(-90 103.5 102.5)">M3A</text>
<text x="106" y="102.5" transform="rotate(-90 106 102.5)">M3B</text>
<text x="108.5" y="102.5" transform="rotate(-90 108.5 102.5)">M4A</text>
<text x="111.1" y="102.5" transform="rotate(-90 111.1 102.5)">M4B</text>
<text x="156.9" y="102.5" transform="rotate(-90 156.9 102.5)">M5A</text>
<text x="159.4" y="102.5" transform="rotate(-90 159.4 102.5)">M5B</text>
<text x="162" y="102.5" transform="rotate(-90 162 102.5)">M6A</text>
<text x="164.5" y="102.5" transform="rotate(-90 164.5 102.5)">M6B</text>
<text x="53.1" y="109.6">GND</text>
<text x="111.6" y="109.6">GND</text>
<text x="165.1" y="109.6">GND</text>
<text x="261.9" y="114.7">VCC</text>
<text x="279.6" y="114.7">GND</text>
<text x="244.1" y="122.3">VCC</text>
<text x="243.4" y="150.8" transform="rotate(-90 243.4 150.8)">7805</text>
<text x="233.8" y="158">GND</text>
<text x="284.8" y="163.1">VCC</text>
</g>
<g font-size="2.3" fill="#f00">
<text x="287.1" y="18">V1</text>
<text x="220.5" y="28.7" transform="rotate(-90 220.5 28.7)">V1</text>
<text x="233.2" y="28.7" transform="rotate(-90 233.2 28.7)">V1</text>
<text x="220.5" y="46.5" transform="rotate(-90 220.5 46.5)">V1</text>
<text x="233.2" y="46.5" transform="rotate(-90 233.2 46.5)">V1</text>
<text x="256.1" y="54.1" transform="rotate(-90 256.1 54.1)">V1</text>
<text x="271.4" y="54.1" transform="rotate(-90 271.4 54.1)">V1</text>
<text x="40.3" y="68.9">V2</text>
<text x="60.7" y="68.9">V1</text>
<text x="96.3" y="68.9">V2</text>
<text x="116.7" y="68.9">V1</text>
<text x="152.3" y="68.9">V2</text>
<text x="172.6" y="68.9">V1</text>
<text x="249" y="66.4">V1</text>
<text x="266.8" y="66.4">V2</text>
<text x="252" y="117.8" transform="rotate(90 252 117.8)">V2</text>
<text x="254" y="150.3">V1</text>
</g>
</svg>
